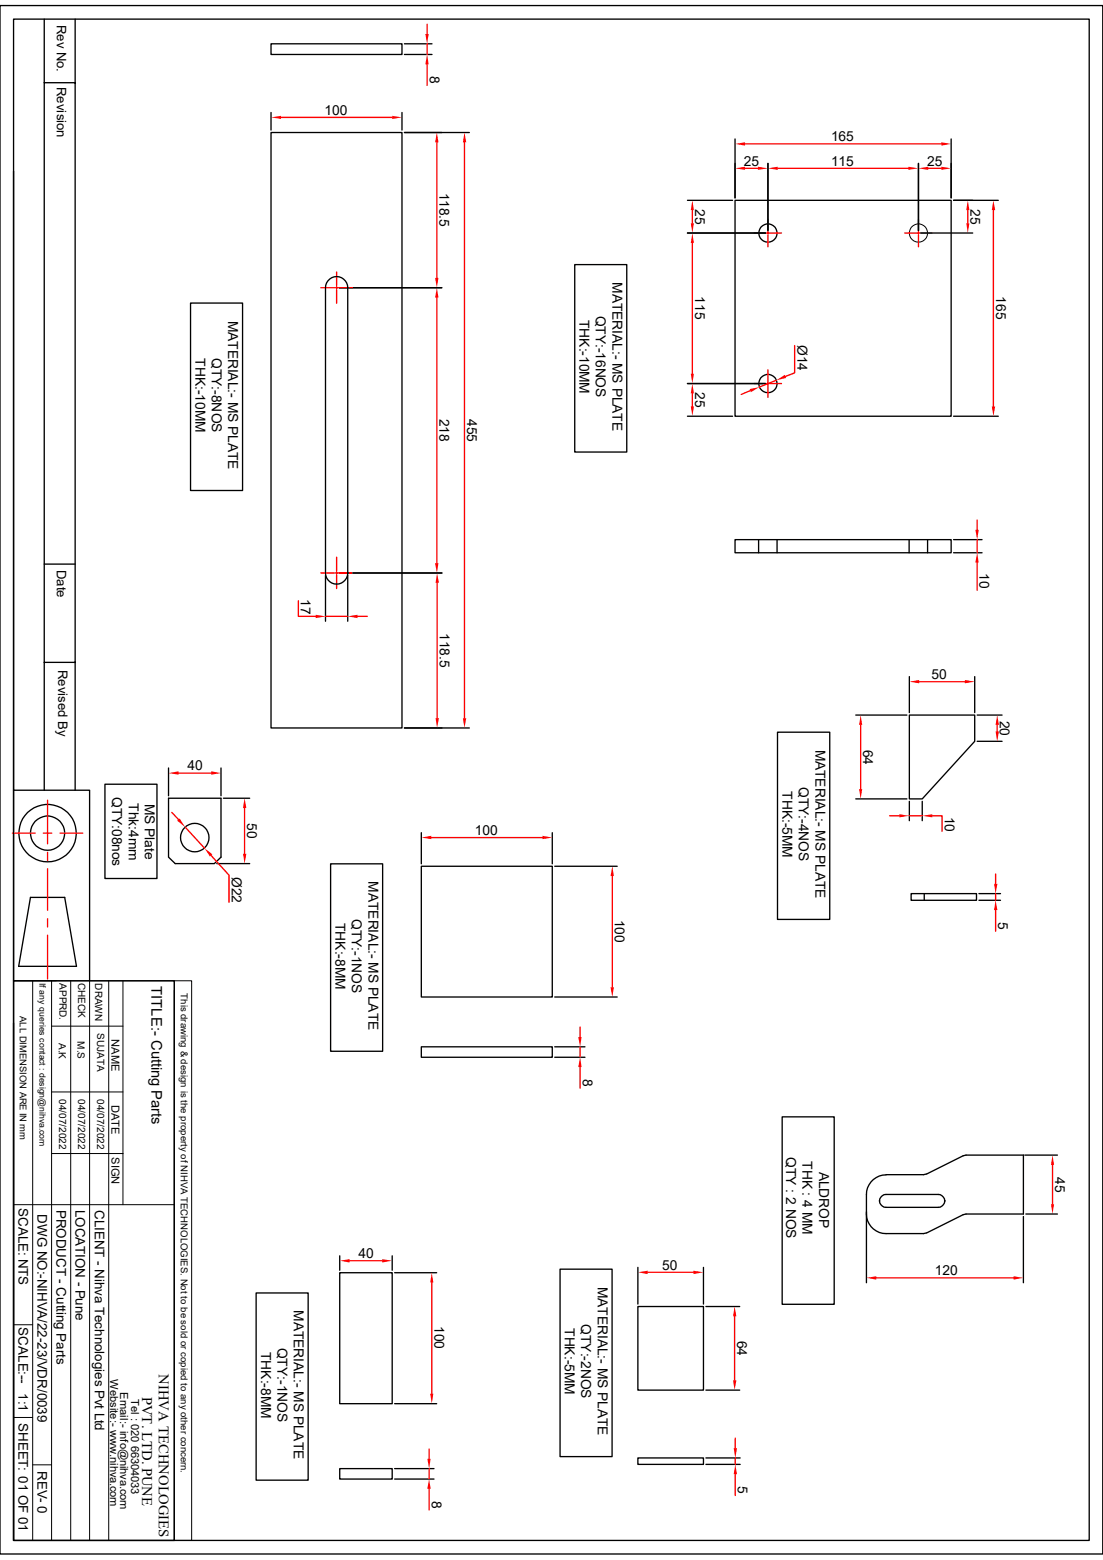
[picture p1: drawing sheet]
<svg xmlns="http://www.w3.org/2000/svg" width="210mm" height="297mm" viewBox="0 0 210 297" stroke-linecap="round" stroke-linejoin="round" font-family="sans-serif">
<g fill="none" stroke="#000" stroke-width=".25">
<path d="M140 38.1h41.1v41.1h-41.1zM173.1 136.1h12.5v5l-10 11h-2.5zM173.1 128.8v6.9M185.6 128.8v6.9M173.5 170.1h12.4v1.3h-12.4z"/>
<circle cx="146.2" cy="44.4" r="1.74"/>
<circle cx="146.2" cy="73" r="1.74"/>
</g>
<circle cx="174.9" cy="44.4" r="1.74" fill="none" stroke="#000" stroke-width=".19"/>
<g fill="none" stroke="#f00" stroke-width=".25">
<path d="M143.6 44.4h2.2M146 44.4h.4M146.2 41.8v2.2M146.2 44.2v.3M146.2 44.7v2.3M146.6 44.4h2.2M172.3 44.4h2.2M174.7 44.4h.3M174.9 41.8v2.2M174.9 44.2v.3M174.9 44.7v2.3M175.2 44.4h2.3"/>
<path d="M143.6 73h2.2M146 73h.4M146.2 70.4v2.3M146.2 72.9v.3M146.2 73.4v2.2M146.6 73h2.2M175 129.8h8.7"/>
</g>
<g fill="#f00">
<path d="M173.1 129.8l1.9-.3v.6z"/>
<path d="M183.7 129.5l1.9 .3-1.9 .3z"/>
</g>
<path d="M186.1 136.1h4.7M186.1 141.1h4.7" fill="none" stroke="#000" stroke-width=".25"/>
<path d="M189.9 138v1.3" fill="none" stroke="#f00" stroke-width=".25"/>
<g fill="#f00">
<path d="M189.9 136.1l.3 1.9h-.6z"/>
<path d="M189.6 139.3h.6l-.3 1.8z"/>
</g>
<path d="M162.9 136.1h9.8M162.9 152.1h9.8" fill="none" stroke="#000" stroke-width=".25"/>
<path d="M163.9 138v12.2" fill="none" stroke="#f00" stroke-width=".25"/>
<g fill="#f00">
<path d="M163.9 136.1l.3 1.9h-.6z"/>
<path d="M163.6 150.2h.6l-.3 1.9z"/>
</g>
<path d="M173.1 152.6v3.7M175.6 152.6v3.7" fill="none" stroke="#000" stroke-width=".25"/>
<path d="M169.4 155.3h1.8M173.1 155.3h2.5M177.5 155.3h1.9v3" fill="none" stroke="#f00" stroke-width=".25"/>
<g fill="#f00">
<path d="M171.2 155l1.9 .3-1.9 .3z"/>
<path d="M175.6 155.3l1.9-.3v.6z"/>
</g>
<path d="M176 170.1v1.3M186.4 170.1h4.1M186.4 171.4h4.1" fill="none" stroke="#000" stroke-width=".25"/>
<path d="M189.6 166.4v1.9M189.6 170.1v1.3M189.6 173.3v4" fill="none" stroke="#f00" stroke-width=".25"/>
<g fill="#f00">
<path d="M189.3 168.3h.6l-.3 1.8z"/>
<path d="M189.6 171.4l.3 1.9h-.6z"/>
</g>
<path d="M121.5 248.8h12.4v15.9h-12.4zM134.4 248.8h6.4M121.5 277.6h12.4v1.2h-12.4zM134.4 264.7h6.4" fill="none" stroke="#000" stroke-width=".25"/>
<path d="M139.9 250.6v12.2" fill="none" stroke="#f00" stroke-width=".25"/>
<g fill="#f00">
<path d="M139.9 248.8l.3 1.8h-.6z"/>
<path d="M139.6 262.8h.6l-.3 1.9z"/>
</g>
<path d="M121.5 241.3v7M133.9 241.3v7" fill="none" stroke="#000" stroke-width=".25"/>
<path d="M123.3 242.2h8.7" fill="none" stroke="#f00" stroke-width=".25"/>
<g fill="#f00">
<path d="M132 241.9l1.9 .3-1.9 .4z"/>
<path d="M121.5 242.2l1.8-.3v.7z"/>
</g>
<path d="M134.4 277.6h6.5M134.4 278.8h6.5" fill="none" stroke="#000" stroke-width=".25"/>
<path d="M140 273.8v1.9M140 277.6v1.2M140 280.7v4" fill="none" stroke="#f00" stroke-width=".25"/>
<g fill="#f00">
<path d="M139.7 275.7h.6l-.3 1.9z"/>
<path d="M140 278.8l.3 1.9h-.6z"/>
</g>
<g fill="none" stroke="#000" stroke-width=".25">
<path d="M0 1.1h210v294.8h-210zM2.6 3.6h204.8v289.7h-204.8zM8.4 3.6v146.9M8.4 15.7h5.9M14.3 3.6v146.9M2.6 32.6v117.9h14.5v36.2M51.6 25.2h24.9v113.4h-24.9zM140 26.5v11.2M181.1 26.5v11.2M8.4 107.4h5.9M8.4 126.1h5.9M2.6 150.5v36.2"/>
<path d="M5.8 170.9h6.5l2.3 13.1h-11zM80.2 164.9h25v24.9h-25zM2.6 186.7h30.6v106.6h-30.6zM2.6 194.8v98.5M64.7 242.3h10v25h-10z"/>
<circle cx="9.1" cy="158.6" r="5.5"/>
<circle cx="9.1" cy="158.6" r="3.3"/>
</g>
<g fill="none" stroke="#000" stroke-width=".19">
<path d="M2.6 186.7h30.6M6.2 186.7v106.6M9.8 195.4h13.6M9.8 186.7v106.6M13.5 186.7v106.6M17.1 186.7v106.6M20.7 186.7v106.6M23.4 186.7v42.7M33.2 186.7h3.3v106.6h-3.3zM33.2 188.6v104.7M9.8 219.6h13.6M9.8 207.9h13.6"/>
<path d="M2.6 229.4h30.6M2.6 252.2h3.6M2.6 269.9h3.6M6.2 278.9h3.6"/>
</g>
<path d="M141.9 27.4h37.3M2.4 158.6h4.3M8.3 158.6h1.6M9.1 152.4v8.3M11.4 158.6h4.3M9.1 162.3v1.5M9.1 165.4v7.9M9.1 174.9v1.6M9.1 178.1v8.3" fill="none" stroke="#f00" stroke-width=".25"/>
<g fill="#f00">
<path d="M140 27.4l1.9-.3v.6z"/>
<path d="M179.2 27.1l1.9 .3-1.9 .3z"/>
</g>
<path d="M181.6 38.1h8.5M181.6 79.2h8.5" fill="none" stroke="#000" stroke-width=".25"/>
<path d="M189.1 40v37.4" fill="none" stroke="#f00" stroke-width=".25"/>
<g fill="#f00">
<path d="M189.1 38.1l.4 1.9h-.7z"/>
<path d="M188.8 77.4h.7l-.4 1.8z"/>
</g>
<path d="M174.9 31.1v12.8M181.1 31.1v6.6" fill="none" stroke="#000" stroke-width=".25"/>
<path d="M176.7 32h2.5" fill="none" stroke="#f00" stroke-width=".25"/>
<g fill="#f00">
<path d="M179.2 31.7l1.9 .3-1.9 .3z"/>
<path d="M174.9 32l1.8-.3v.6z"/>
</g>
<path d="M146.2 31.1v12.8M174.9 31.1v12.8" fill="none" stroke="#000" stroke-width=".25"/>
<path d="M148.1 32h24.9" fill="none" stroke="#f00" stroke-width=".25"/>
<g fill="#f00">
<path d="M173 31.7l1.9 .3-1.9 .3z"/>
<path d="M146.2 32l1.9-.3v.6z"/>
</g>
<path d="M140 31.1v6.6M146.2 31.1v12.7" fill="none" stroke="#000" stroke-width=".25"/>
<path d="M141.9 32h2.4" fill="none" stroke="#f00" stroke-width=".25"/>
<g fill="#f00">
<path d="M140 32l1.9-.3v.6z"/>
<path d="M144.3 31.7l1.9 .3-1.9 .3z"/>
</g>
<path d="M130.9 38.1h8.6M130.9 44.4h14.9" fill="none" stroke="#000" stroke-width=".25"/>
<path d="M131.8 40v2.5" fill="none" stroke="#f00" stroke-width=".25"/>
<g fill="#f00">
<path d="M131.8 38.1l.3 1.9h-.6z"/>
<path d="M131.5 42.5h.6l-.3 1.9z"/>
</g>
<path d="M130.9 44.4h14.9M130.9 73h14.9" fill="none" stroke="#000" stroke-width=".25"/>
<path d="M131.8 46.3v24.9" fill="none" stroke="#f00" stroke-width=".25"/>
<g fill="#f00">
<path d="M131.8 44.4l.3 1.9h-.6z"/>
<path d="M131.5 71.2h.6l-.3 1.8z"/>
</g>
<path d="M130.9 73h14.9M130.9 79.2h8.6" fill="none" stroke="#000" stroke-width=".25"/>
<path d="M131.8 74.9v2.5" fill="none" stroke="#f00" stroke-width=".25"/>
<g fill="#f00">
<path d="M131.8 73l.3 1.9h-.6z"/>
<path d="M131.5 77.4h.6l-.3 1.8z"/>
</g>
<path d="M77 25.2h12.4M77 138.6h12.4" fill="none" stroke="#000" stroke-width=".25"/>
<path d="M88.4 27.1v109.6" fill="none" stroke="#f00" stroke-width=".25"/>
<g fill="#f00">
<path d="M88.4 25.2l.4 1.9h-.7z"/>
<path d="M88.1 136.7h.7l-.4 1.9z"/>
</g>
<path d="M51.6 21.4v3.4M76.5 21.4v3.4" fill="none" stroke="#000" stroke-width=".25"/>
<path d="M53.5 22.4h21.2" fill="none" stroke="#f00" stroke-width=".25"/>
<g fill="#f00">
<path d="M74.7 22.1l1.8 .3-1.8 .2z"/>
<path d="M51.6 22.4l1.9-.3v.5z"/>
</g>
<path d="M77 25.2h7.1M64.6 54.8h19.5" fill="none" stroke="#000" stroke-width=".25"/>
<path d="M83.2 27.1v25.8" fill="none" stroke="#f00" stroke-width=".25"/>
<g fill="#f00">
<path d="M83.2 25.2l.3 1.9h-.7z"/>
<path d="M82.8 52.9h.7l-.3 1.9z"/>
</g>
<path d="M64.6 54.8h19.5M64.6 109.1h19.5" fill="none" stroke="#000" stroke-width=".25"/>
<path d="M83.2 56.6v50.6" fill="none" stroke="#f00" stroke-width=".25"/>
<g fill="#f00">
<path d="M83.2 54.8l.3 1.8h-.7z"/>
<path d="M82.8 107.2h.7l-.3 1.9z"/>
</g>
<path d="M64.6 109.1h19.6M77 138.6h7.2" fill="none" stroke="#000" stroke-width=".25"/>
<path d="M83.2 111v25.7" fill="none" stroke="#f00" stroke-width=".25"/>
<g fill="#f00">
<path d="M83.2 109.1l.4 1.9h-.7z"/>
<path d="M82.9 136.7h.7l-.4 1.9z"/>
</g>
<g fill="none" stroke="#f00" stroke-width=".25">
<path d="M61.1 54.8h2.6M63.9 54.8h.4M64.1 51.8v2.6M64.1 54.6v.4M64.1 55.2v2.5M64.5 54.8h2.6M61.1 109.1h2.6M63.9 109.1h.4M64.1 106.1v2.6M64.1 108.9v.4M64.1 109.5v2.6M64.5 109.1h2.6"/>
<path d="M116.6 166.8v21.2"/>
</g>
<path d="M105.6 164.9h11.9M105.6 189.8h11.9" fill="none" stroke="#000" stroke-width=".25"/>
<g fill="#f00">
<path d="M116.6 164.9l.3 1.9h-.7z"/>
<path d="M116.2 188h.7l-.3 1.8z"/>
</g>
<path d="M80.2 158.5v6M105.2 158.5v6" fill="none" stroke="#000" stroke-width=".25"/>
<path d="M82.1 159.5h21.2" fill="none" stroke="#f00" stroke-width=".25"/>
<g fill="#f00">
<path d="M103.3 159.1l1.9 .4-1.9 .3z"/>
<path d="M80.2 159.5l1.9-.4v.7z"/>
</g>
<path d="M75.1 242.3h8M75.1 267.3h8" fill="none" stroke="#000" stroke-width=".25"/>
<path d="M82.2 244.2v21.1" fill="none" stroke="#f00" stroke-width=".25"/>
<g fill="#f00">
<path d="M82.2 242.3l.3 1.9h-.6z"/>
<path d="M81.9 265.3h.6l-.3 2z"/>
</g>
<path d="M80.2 199.3h25v2h-25zM105.6 199.3h5.8M105.6 201.3h5.8" fill="none" stroke="#000" stroke-width=".25"/>
<path d="M110.4 195.5v1.9M110.4 199.3v2M110.4 203.2v4" fill="none" stroke="#f00" stroke-width=".25"/>
<g fill="#f00">
<path d="M110.1 197.4h.6l-.3 1.9z"/>
<path d="M110.4 201.3l.3 1.9h-.6z"/>
</g>
<path d="M64.7 279.6h10v2h-10zM75.1 279.6h7.5M75.1 281.6h7.5" fill="none" stroke="#000" stroke-width=".25"/>
<path d="M81.7 275.9v1.8M81.7 279.6v2M81.7 283.5v4" fill="none" stroke="#f00" stroke-width=".25"/>
<g fill="#f00">
<path d="M81.4 277.7h.6l-.3 1.9z"/>
<path d="M81.7 281.6l.3 1.9h-.6z"/>
</g>
<path d="M64.7 239.1v2.8M74.7 239.1v2.8" fill="none" stroke="#000" stroke-width=".25"/>
<path d="M66.5 240h6.3" fill="none" stroke="#f00" stroke-width=".25"/>
<g fill="#f00">
<path d="M64.7 240l1.8-.3v.7z"/>
<path d="M72.8 239.7l1.9 .3-1.9 .4z"/>
</g>
<path d="M181.6 38.1h3.6M62.4 53.5a2.11 2.11 0 0 1 2.4-.7 2.11 2.11 0 0 1 1.4 2v54.3a2.12 2.12 0 0 1-2.1 2.1 2.12 2.12 0 0 1-2.1-2.1v-54.3v-.5zM175.3 44.4h9.9" fill="none" stroke="#000" stroke-width=".25"/>
<path d="M184.3 40v2.5" fill="none" stroke="#f00" stroke-width=".25"/>
<g fill="#f00">
<path d="M184.3 38.1l.3 1.9h-.6z"/>
<path d="M184 42.5h.6l-.3 1.9z"/>
</g>
<path d="M140 102.7h41.1v2.5h-41.1zM144.4 102.7v2.5M148 102.7v2.5M173.1 102.7v2.5M176.6 102.7v2.5M181.6 102.7h5.4M181.6 105.2h5.4" fill="none" stroke="#000" stroke-width=".25"/>
<path d="M186.1 99v1.9M186.1 102.7v2.5M186.1 107.1v5.3" fill="none" stroke="#f00" stroke-width=".25"/>
<g fill="#f00">
<path d="M185.7 100.9h.7l-.3 1.8z"/>
<path d="M186.1 105.2l.3 1.9h-.7z"/>
</g>
<path d="M36.3 57.7h9.9v35.7h-9.9zM109.4 50.4h9.9v35.7h-9.9zM148 139.4h10v35.6h-10zM62.9 164.5h10v35.7h-10zM48.8 246.2h9.9v35.6h-9.9zM106.6 241.6h9.9v35.7h-9.9z" fill="none" stroke="#000" stroke-width=".25"/>
<path d="M142.8 74.4l-1.7 .7M147.8 72.4l-3.2 1.3M151.3 65.8v5.2l-1.7 .7" fill="none" stroke="#f00" stroke-width=".25"/>
<g fill="#f00">
<path d="M142.7 74.1l1.9-.4-1.6 1z"/>
<path d="M147.8 72.4l1.6-1 .3 .6z"/>
</g>
<path d="M62 109.6v8.7M66.2 109.6v8.7" fill="none" stroke="#000" stroke-width=".25"/>
<path d="M56.8 114.4v2.9h3.3M62 117.3h4.2M68.1 117.3h1.8" fill="none" stroke="#f00" stroke-width=".25"/>
<g fill="#f00">
<path d="M66.2 117.3l1.9-.2v.6z"/>
<path d="M60.1 117.1l1.9 .2-1.9 .4z"/>
</g>
<path d="M195.1 219.9h6.2M167.4 228.6h.1M168 227.7l.7-.3h9.9a1.23 1.23 0 0 1 1.3 1.2 1.23 1.23 0 0 1-1.3 1.3h-9.9a1.21 1.21 0 0 1-1.2-.9 1.21 1.21 0 0 1 .5-1.3zM168.7 223.7a3.7 3.7 0 0 0-3.7 3.7v3.7a3.7 3.7 0 0 0 3.7 3.8h7.2l.5-.2M176.4 223.5l-.5 .1h-7.2M176.4 223.5l7-3.5 .5-.1h11v11.2h-11l-.5 .2-7 3.4M179.9 228.6h.1M195.3 231.1h6" fill="none" stroke="#000" stroke-width=".25"/>
<path d="M200.4 221.8v7.5" fill="none" stroke="#f00" stroke-width=".25"/>
<g fill="#f00">
<path d="M200.4 219.9l.3 1.9h-.6z"/>
<path d="M200.1 229.3h.6l-.3 1.8z"/>
</g>
<path d="M165 230.7v13.5M194.9 231.6v12.6" fill="none" stroke="#000" stroke-width=".25"/>
<path d="M166.8 243.3h26.2" fill="none" stroke="#f00" stroke-width=".25"/>
<g fill="#f00">
<path d="M165 243.3l1.8-.3v.6z"/>
<path d="M193 243l1.9 .3-1.9 .3z"/>
</g>
<g fill="none" stroke="#000" stroke-width=".25">
<path d="M32.1 152h10v11.2l-1.3 1.2h-7.4l-1.3-1.2zM42.5 152h5M41.3 164.4h6.2M148.9 212.6h9.9v35.7h-9.9z"/>
<circle cx="37.1" cy="159.5" r="2.71"/>
</g>
<path d="M46.6 153.8v8.8" fill="none" stroke="#f00" stroke-width=".25"/>
<g fill="#f00">
<path d="M46.6 152l.3 1.8h-.6z"/>
<path d="M46.3 162.6h.6l-.3 1.8z"/>
</g>
<path d="M32.1 146.2v5.3M42.1 146.2v5.3" fill="none" stroke="#000" stroke-width=".25"/>
<path d="M34 147.2h6.2" fill="none" stroke="#f00" stroke-width=".25"/>
<g fill="#f00">
<path d="M40.2 146.9l1.9 .3-1.9 .3z"/>
<path d="M32.1 147.2l1.9-.3v.6z"/>
</g>
<path d="M32.7 154.7l1.3 1.3M35.2 157.4l3.7 4.1M40.2 162.9l3.4 3.7v5.2" fill="none" stroke="#f00" stroke-width=".25"/>
<g fill="#f00">
<path d="M33.7 156.3l.5-.5 1 1.6z"/>
<path d="M38.9 161.5l1.5 1.1-.4 .5z"/>
</g>
<path d="M51.6 8.3h24.9v2.1h-24.9zM77 8.3h5.3M77 10.4h5.3M20 149.3h9.9v18h-9.9z" fill="none" stroke="#000" stroke-width=".25"/>
<path d="M81.3 4.6v1.9M81.3 8.3v2.1M81.3 12.2v4.1" fill="none" stroke="#f00" stroke-width=".25"/>
<g fill="#f00">
<path d="M81 6.5h.6l-.3 1.8z"/>
<path d="M81.3 10.4l.3 1.8h-.6z"/>
</g>
<g font-size="2.8">
<text x="28.9" y="187.7" transform="rotate(90 28.9 187.7)">TITLE:- Cutting Parts</text>
<text x="30.3" y="261.6" transform="rotate(90 30.3 261.6)">NIHVA TECHNOLOGIES</text>
<text x="27.1" y="265.9" transform="rotate(90 27.1 265.9)">PVT. LTD. PUNE</text>
</g>
<g font-size="2.6">
<text x="81.8" y="14.4" transform="rotate(90 81.8 14.4)">8</text>
<text x="61.8" y="21.8">100</text>
<text x="158.2" y="26.9">165</text>
<text x="141.6" y="31.5">25</text>
<text x="158.2" y="31.5">115</text>
<text x="176.5" y="31.5">25</text>
<text x="83.7" y="36.7" transform="rotate(90 83.7 36.7)">118.5</text>
<text x="132.3" y="39.8" transform="rotate(90 132.3 39.8)">25</text>
<text x="184.8" y="39.8" transform="rotate(90 184.8 39.8)">25</text>
<text x="116.6" y="53.7" transform="rotate(90 116.6 53.7)">MATERIAL:- MS PLATE</text>
<text x="132.3" y="56.4" transform="rotate(90 132.3 56.4)">115</text>
<text x="189.7" y="56.4" transform="rotate(90 189.7 56.4)">165</text>
<text x="43.5" y="61" transform="rotate(90 43.5 61)">MATERIAL:- MS PLATE</text>
<text x="110.4" y="60.9" transform="rotate(90 110.4 60.9)">THK:-10MM</text>
<text x="113.5" y="60.1" transform="rotate(90 113.5 60.1)">QTY:-16NOS</text>
<text x="151.8" y="65.7" transform="rotate(90 151.8 65.7)">Ø14</text>
<text x="37.2" y="68.2" transform="rotate(90 37.2 68.2)">THK:-10MM</text>
<text x="40.3" y="68.2" transform="rotate(90 40.3 68.2)">QTY:-8NOS</text>
<text x="132.3" y="74.7" transform="rotate(90 132.3 74.7)">25</text>
<text x="83.7" y="79.8" transform="rotate(90 83.7 79.8)">218</text>
<text x="88.9" y="79.8" transform="rotate(90 88.9 79.8)">455</text>
<text x="186.5" y="109.2" transform="rotate(90 186.5 109.2)">10</text>
<text x="57.3" y="114.1" transform="rotate(90 57.3 114.1)">17</text>
<text x="83.7" y="120.5" transform="rotate(90 83.7 120.5)">118.5</text>
<text x="177.4" y="129.3">50</text>
<text x="190.4" y="137.2" transform="rotate(90 190.4 137.2)">20</text>
<text x="155.3" y="142.7" transform="rotate(90 155.3 142.7)">MATERIAL:- MS PLATE</text>
<text x="164.4" y="142.7" transform="rotate(90 164.4 142.7)">64</text>
<text x="35.7" y="146.7">40</text>
<text x="152.1" y="149.9" transform="rotate(90 152.1 149.9)">QTY:-4NOS</text>
<text x="21.3" y="151.7" transform="rotate(90 21.3 151.7)">QTY:08nos</text>
<text x="24.5" y="152.9" transform="rotate(90 24.5 152.9)">Thk:4mm</text>
<text x="27.6" y="153" transform="rotate(90 27.6 153)">MS Plate</text>
<text x="149" y="150.7" transform="rotate(90 149 150.7)">THK:-5MM</text>
<text x="179.9" y="155.5" transform="rotate(90 179.9 155.5)">10</text>
<text x="47.1" y="156.8" transform="rotate(90 47.1 156.8)">50</text>
<text x="90.4" y="159">100</text>
<text x="44.2" y="167" transform="rotate(90 44.2 167)">Ø22</text>
<text x="70.1" y="167.8" transform="rotate(90 70.1 167.8)">MATERIAL:- MS PLATE</text>
<text x="63.9" y="175.7" transform="rotate(90 63.9 175.7)">THK:-8MM</text>
<text x="67" y="175" transform="rotate(90 67 175)">QTY:-1NOS</text>
<text x="117.1" y="175.1" transform="rotate(90 117.1 175.1)">100</text>
<text x="190.1" y="175.5" transform="rotate(90 190.1 175.5)">5</text>
<text x="111" y="205.4" transform="rotate(90 111 205.4)">8</text>
<text x="149.7" y="220.3" transform="rotate(90 149.7 220.3)">QTY : 2 NOS</text>
<text x="152.8" y="221.1" transform="rotate(90 152.8 221.1)">THK : 4 MM</text>
<text x="156" y="223.1" transform="rotate(90 156 223.1)">ALDROP</text>
<text x="200.9" y="224.1" transform="rotate(90 200.9 224.1)">45</text>
<text x="68.3" y="239.5">40</text>
<text x="113.8" y="245" transform="rotate(90 113.8 245)">MATERIAL:- MS PLATE</text>
<text x="126.1" y="241.8">50</text>
<text x="178" y="242.8">120</text>
<text x="56" y="249.5" transform="rotate(90 56 249.5)">MATERIAL:- MS PLATE</text>
<text x="49.7" y="257.4" transform="rotate(90 49.7 257.4)">THK:-8MM</text>
<text x="52.8" y="256.6" transform="rotate(90 52.8 256.6)">QTY:-1NOS</text>
<text x="82.7" y="252.5" transform="rotate(90 82.7 252.5)">100</text>
<text x="107.6" y="252.9" transform="rotate(90 107.6 252.9)">THK:-5MM</text>
<text x="110.7" y="252.1" transform="rotate(90 110.7 252.1)">QTY:-2NOS</text>
<text x="140.4" y="255.3" transform="rotate(90 140.4 255.3)">64</text>
<text x="82.2" y="285.7" transform="rotate(90 82.2 285.7)">8</text>
<text x="140.5" y="282.9" transform="rotate(90 140.5 282.9)">5</text>
</g>
<g font-size="2.5">
<text x="10.8" y="4.7" transform="rotate(90 10.8 4.7)">Rev No.</text>
<text x="10.8" y="16.6" transform="rotate(90 10.8 16.6)">Revision</text>
<text x="10.8" y="108.5" transform="rotate(90 10.8 108.5)">Date</text>
<text x="11" y="127.5" transform="rotate(90 11 127.5)">Revised By</text>
<text x="3.5" y="230" transform="rotate(90 3.5 230)">SCALE: NTS</text>
<text x="7.2" y="231.2" transform="rotate(90 7.2 231.2)">DWG NO:-NIHVA/22-23/VDR/0039</text>
<text x="10.8" y="230.3" transform="rotate(90 10.8 230.3)">PRODUCT - Cutting Parts</text>
<text x="14.4" y="230.3" transform="rotate(90 14.4 230.3)">LOCATION - Pune</text>
<text x="18" y="230.4" transform="rotate(90 18 230.4)">CLIENT - Nihva Technologies Pvt Ltd</text>
<text x="3.5" y="252.7" transform="rotate(90 3.5 252.7)">SCALE:--</text>
<text x="3.5" y="265.3" transform="rotate(90 3.5 265.3)">1:1</text>
<text x="3.5" y="271" transform="rotate(90 3.5 271)">SHEET: 01 OF 01</text>
<text x="7.2" y="280" transform="rotate(90 7.2 280)">REV- 0</text>
</g>
<g font-size="2.1">
<text x="21.3" y="197.9" transform="rotate(90 21.3 197.9)">NAME</text>
<text x="21.3" y="210.3" transform="rotate(90 21.3 210.3)">DATE</text>
<text x="21.3" y="220.3" transform="rotate(90 21.3 220.3)">SIGN</text>
<text x="21" y="262.6" transform="rotate(90 21 262.6)">Website:- www.nihva.com</text>
<text x="22.9" y="265" transform="rotate(90 22.9 265)">Email:- info@nihva.com</text>
<text x="25" y="266.3" transform="rotate(90 25 266.3)">Tel : 020 66304033</text>
</g>
<g font-size="1.9">
<text x="11.3" y="187.2" transform="rotate(90 11.3 187.2)">APPRD.</text>
<text x="14.9" y="187.1" transform="rotate(90 14.9 187.1)">CHECK</text>
<text x="18.1" y="187.2" transform="rotate(90 18.1 187.2)">DRAWN</text>
<text x="18.5" y="196.7" transform="rotate(90 18.5 196.7)">SUJATA</text>
<text x="11.2" y="198.5" transform="rotate(90 11.2 198.5)">A.K</text>
<text x="14.7" y="198.3" transform="rotate(90 14.7 198.3)">M.S</text>
<text x="11.3" y="209.3" transform="rotate(90 11.3 209.3)">04/07/2022</text>
<text x="14.9" y="209.3" transform="rotate(90 14.9 209.3)">04/07/2022</text>
<text x="18.5" y="209.3" transform="rotate(90 18.5 209.3)">04/07/2022</text>
</g>
<g font-size="1.8">
<text x="34.5" y="189.1" transform="rotate(90 34.5 189.1)">This drawing &amp; design is the property of NIHVA TECHNOLOGIES. Not to be sold or copied to any other concern.</text>
<text x="3.8" y="193.4" transform="rotate(90 3.8 193.4)">ALL DIMENSION ARE IN mm</text>
</g>
<text font-size="1.7" x="7.5" y="187.2" transform="rotate(90 7.5 187.2)">If any queries contact : design@nihva.com</text>
</svg>
